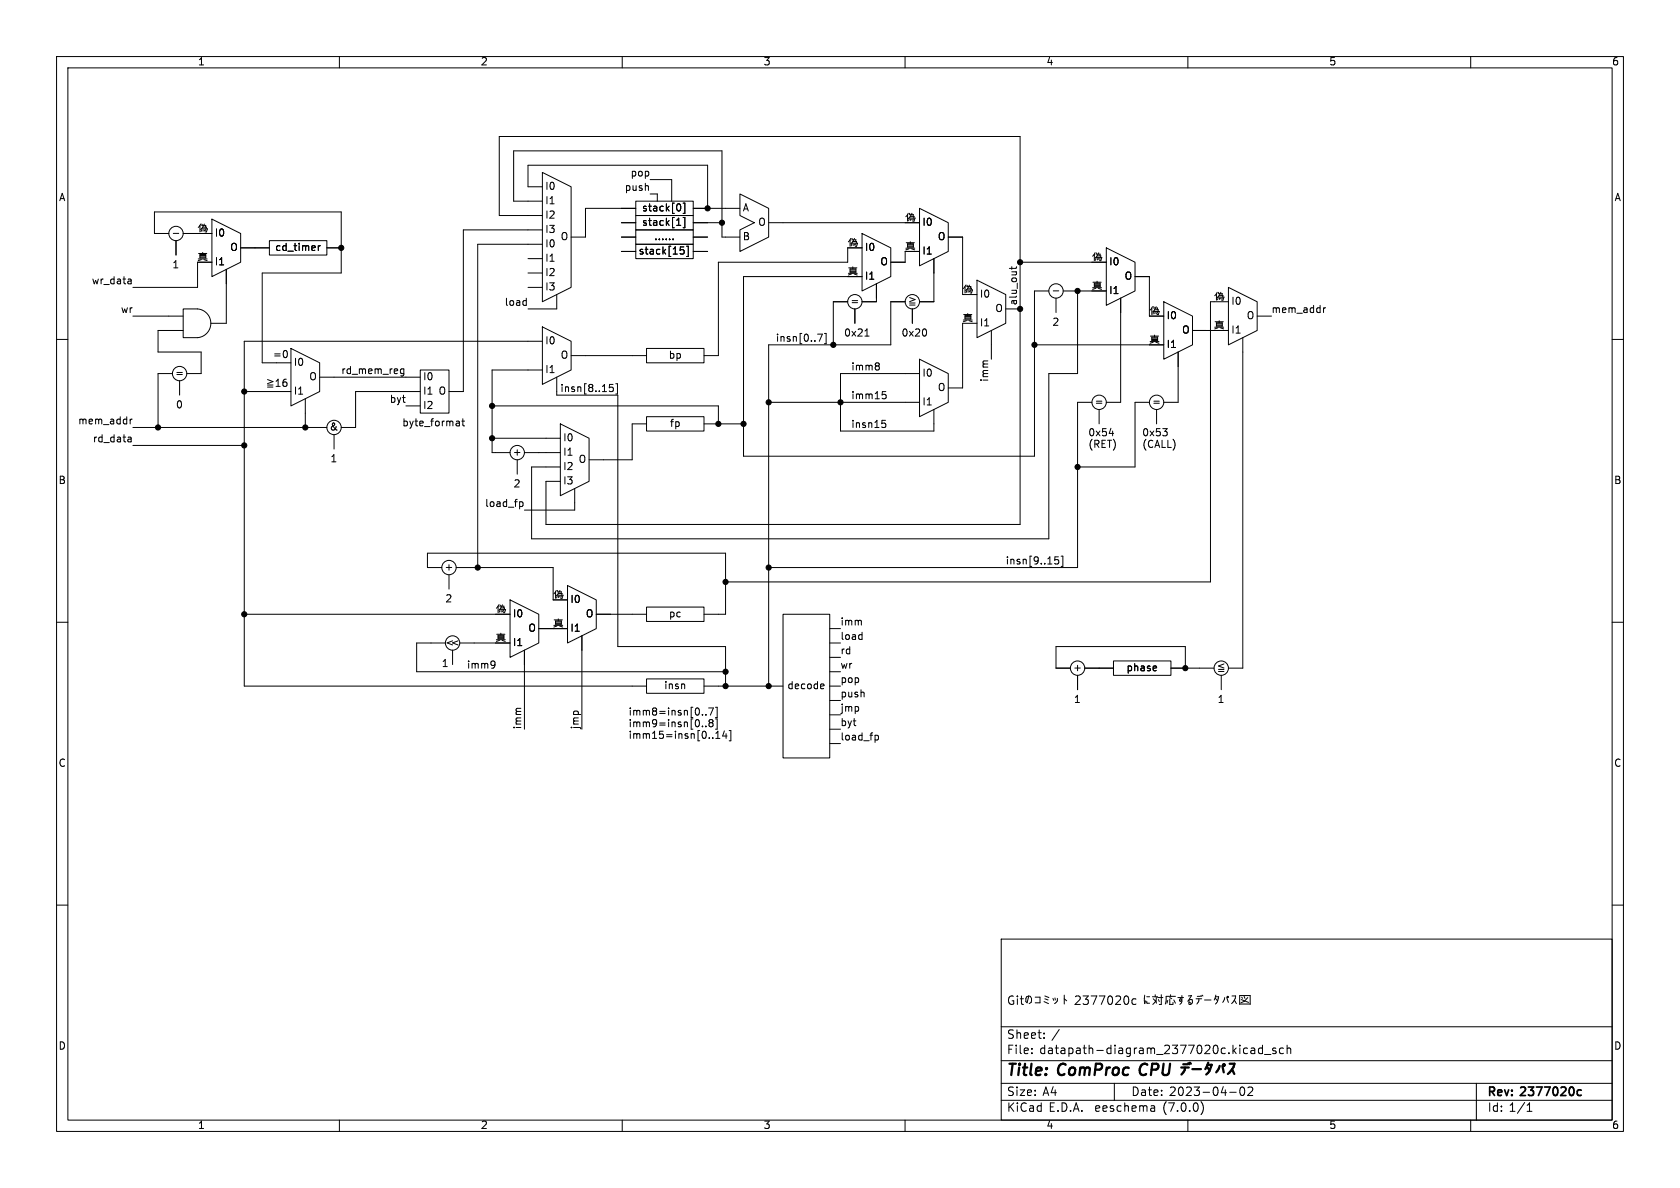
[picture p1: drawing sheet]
<svg xmlns="http://www.w3.org/2000/svg" width="297mm" height="210mm" viewBox="0 0 297 210" stroke-linecap="round" stroke-linejoin="round" font-family="sans-serif">
<g fill="none" stroke="#000" stroke-width=".18">
<path d="M10 10h277v190h-277zM12 12h273v186h-273zM60 10v2M110 10v2M160 10v2M210 10v2M260 10v2M37.5 38.7l5 2.6v5.1l-5 2.5zM95.9 30.5l5.1 2.5v17.8l-5.1 2.5zM95.9 35.6h-5.1v-8.9h36.8v15.2h3.2M95.9 33h-2.6v-3.8h31.8v7.6M95.9 38.1h-7.6v-14h92v68.6h-83.8v-7.6h2.6"/>
<path d="M109.9 39.4h2.5M112.4 38.1h10.2v2.5h-10.2zM112.4 35.6h10.2v2.5h-10.2zM112.4 36.8h-8.9v5.1h-2.5M114.9 31.8h3.8v3.8M114.9 34.3h1.3v1.3M119.6 39.8h.7M120 36a.79 .79 0 0 1 0 1.3M120.8 38.4h.3v1.9h-.3M120.8 35.9h.3v1.8h-.3M122.6 36.8h8.2M122.6 39.4h5"/>
<path d="M130.8 34.3l5.1 2.5v5.1l-5.1 2.6v-3.9l2.5-1.2-2.5-1.3zM135.9 39.4h24.1M162.6 36.8l5 2.6v5.1l-5 2.5zM10 60h2M22.8 49.3h.2l.2 .2v.7M23.2 50.1l-.4 .1M23.2 49.6l-.4 .1M23.5 55.9h8.9M29.8 41.3h-2.5v-3.8h33v10.8h-13.9v15.8h5M30.6 41.3h1M31.1 42.5v2.6M32.4 54.6h2.5a2.55 2.55 0 0 1 2.4 2.6 2.55 2.55 0 0 1-2.4 2.5h-2.5z"/>
<path d="M32.4 41.3h2.5M32.4 58.4h-4.5v3.8h7.7v3.8h-2.6M35 45.8h1.6M35.1 44.8h1.5M35.3 45.2h1.1M35.3 45.4h1.1M35.3 45h1.1v.6h-1.1zM35.6 45.9l-.6 .2M35.8 44.6v.4M36.1 45.9l.5 .2M37.5 46.4h-2.6v4.4h-11.4M40 47.6v9.6h-2.7"/>
<path d="M42.5 43.8h5.1M47.6 42.5h10.2v2.6h-10.2zM56.3 43.4v.9M56.6 43.4l-.3 .3M57.8 43.8h2.5M92.9 53.1l.1 .1M93 52.7v1.3M93 53.9l-.1 .1M93.3 45.7h2.6M93.3 48.3h2.6M93.3 50.8h2.6M95.9 57.8l5.1 2.5v5.1l-5.1 2.5z"/>
<path d="M95.9 43.2h-11.4v57.1M95.9 40.6h-14v28.6h-2.5M98.4 52.1v2.5h-5.1M109.9 44.5h2.5M109.9 41.9h2.5M112.4 43.2h10.2v2.5h-10.2zM112.4 40.6h10.2v2.6h-10.2zM120.4 44.1h.3l.3 .3-.1 .4-.5 .1M121.4 43.5h.3v1.8h-.3M122.6 44.5h2.5M122.6 41.9h2.5M144.5 59.1h.9l-.6 1.2"/>
<path d="M145.7 58.9h.3v1.9h-.3M149.9 53.3h-2.6v7.7M149.9 43.8v2.6h-22.9v16.5h-2.5M150 48.3h1.6M150 47.3h1.5M150.3 47.7h1M150.3 48h1M150.3 47.5h1v.6h-1zM150.5 48.4l-.5 .2M150.8 47.2v.3M151 48.4l.6 .2M151.1 54.6v2.6"/>
<path d="M152.4 41.3l5.1 2.5v5.1l-5.1 2.5zM152.4 48.9h-21v31.7h51.5v-29.2h2.5M152.9 59.4h.7M154.9 50.2v3.1h-2.5M160 53.3h-2.5v7.7h-21.6v60.3M160.1 43.9h1.6M160.2 42.9h1.5M160.4 43.3h1.1M160.4 43.5h1.1M160.4 43.1h1.1v.6h-1.1zM160.7 44l-.6 .2M160.9 42.7v.4"/>
<path d="M161.2 44l.5 .2M161.3 54.6v2.6M162.6 44.5h-2.6v1.9h-2.5M163.7 58.4v.8M165.1 45.7v7.6h-2.5M167.6 41.9h2.6v10.2M170.3 56.6h1.6M170.4 55.6h1.4M170.6 56h1M170.6 56.2h1M170.6 55.8h1v.6h-1zM170.8 56.7l-.5 .2"/>
<path d="M171.1 55.4v.4M171.3 56.7l.6 .2M172.7 49.5l5.1 2.6v5.1l-5.1 2.5zM172.7 57.2h-2.5v11.4h-2.6M175.3 58.4v5.1M177.8 54.6h2.5M178.9 47.1v.5M179.7 47.1l-.2 .3h-1.1M180.3 46.4h12.7M186.2 51.4h1M186.7 52.7v2.5M188 51.4h7.6"/>
<path d="M190.5 51.4v14.6h-5.1v29.3h-91.4v-12.7h5.1M193.2 50.9h1.5M193.2 49.9h1.5M193.5 50.3h1M193.5 50.5h1M193.5 50.1h1v.6h-1zM193.7 51l-.5 .2M193.9 49.7v.4M194.2 51l.5 .2M195.6 43.8l5.1 2.6v5l-5.1 2.6zM198.1 52.7v18.4h-2.5M200.7 48.9h2.5v7"/>
<path d="M203.4 59.4h1.4M203.6 59.8h1.1M203.6 59.6h1.1v.6h-1.1zM204.1 59.2v.4M205.7 53.3l5.1 2.6v5.1l-5.1 2.5zM210.8 58.4h6.4M214.6 53.3h-.6v49.6h-85.7M214.8 57.8h1.5M214.8 56.9h1.5M215.1 57.2h1M215.1 57.5h1M215.1 57.1h1v.6h-1z"/>
<path d="M215.3 58l-.5 .1M215.5 56.7v.4M215.8 58l.5 .1M217.2 50.8l5 2.5v5.1l-5 2.6zM219.7 59.7v58.4h-2.5M222.2 55.9h2.6M234 54.4v.9M234.3 54.4l-.3 .2M285 60h2M22.8 77.3h.2l.2 .1v.7M23 74.1v.8M23.2 78.1h-.4"/>
<path d="M23.2 77.6h-.4M23.4 74.1l-.4 .2M23.5 75.6h34.3M23.5 78.7h19.7M30.5 66h-2.6v9.6M31.7 67.3v2.6M43.2 69.2h8.2M47.3 68.4h1M47.3 68.1h1M47.3 67.1l1 .4-1 .3M48.8 68.3h.7M48.8 67.4l.4-.4v1.3"/>
<path d="M50.6 67l-.3 .1a.86 .86 0 0 0 0 1.2l.4-.1v-.4l-.2-.3h-.2l-.3 .3M51.4 61.6l5.1 2.5v5.1l-5.1 2.6zM54 70.5v5.1M56.5 66.7h17.8M59.1 76.8v2.6M70.8 65.9l.2 .1h.4M71.4 65.2v1l-.2 .3-.4-.1M71.4 65.3l-.4-.1-.2 .1M71.8 71.8h2.5M74.3 65.4h5.1v7.6h-5.1zM74.3 69.2h-11.4v6.4h-2.6M81 74.4l.2 .2v.7"/>
<path d="M81.2 75.2l-.4 .1M81.2 74.7l-.4 .1M81.6 74.4h.5M81.8 74v1.1l.3 .2M87 71.8h40v3.1M87 77.5h12.1M95.9 60.3h-52.7v61h71.1M95.9 65.4h-8.9v14.6h3.2M98.4 66.7v3.2h10.8v44.4h19.1v7M99.1 74.9l5 2.6v7.6l-5 2.5zM101 62.9h13.3M108.4 68h-.6l-.1 .6 .2-.2 .4 .1 .1 .2v.4l-.2 .1-.5-.1"/>
<path d="M108.9 67.8h.3v1.8h-.3M114.3 73.7h10.2v2.5h-10.2zM114.3 61.6h10.2v2.5h-10.2zM114.3 74.9h-2.5v6.4h-7.7M124.5 74.9h6.9M135.9 71.1h26.7M155.3 64.2l.2 .2-.2 .2M155.3 64.7l.2 .2-.2 .5M155.9 74.3h.6M156 69.2h.6M156.1 74.8h.3l.2 .2-.1 .5-.4 .1M156.1 69.7h.3l.3 .3-.1 .4-.5 .1"/>
<path d="M162.6 63.5l5 2.5v5.1l-5 2.6zM162.6 66h-14v10.2h16.5v-3.8M182.9 61h22.8M193 71.1h-2.5v29.2h-54.6M194.3 72.4v2.5M196.1 76.6h.8M203.2 71.1h-2.5v11.5h-10.2M203.3 60.4h1.6M203.6 60h1.1M203.9 60.5l-.6 .2M204.3 60.5l.6 .2M204.5 72.4v2.5"/>
<path d="M205.6 75.8h.7l-.4 .5M206.3 76.4v.5M208.3 62.2v8.9h-2.6M91.4 81.3v2.5M91.9 88.8l.3-.1 .3 .2-.2 .6h-.4M92.7 80h6.4M101.6 86.4v3.8h-8.9M187.1 98.4h-.6l-.1 .6 .2-.1 .5 .1 .1 .2-.1 .4-.2 .1-.5-.1M187.6 98.3h.3v1.8h-.3M10 110h2M43.2 108.6h44.4M78.1 100.3h-2.5v-2.5h52.7v10.8h-3.8"/>
<path d="M78.7 113.7h-5v5h54.6M79.4 101.6v2.5M80 114.9v2.6M80.6 100.3h17.2v5.7M81.3 113.7h8.9M87.4 116.9v.1a1.07 1.07 0 0 1-.1 1M87.5 117.4l-.1 .2M87.8 113.1h1.5M87.8 112.1h1.5M88.1 112.5h1M88.1 112.7h1M88.1 112.3h1v.6h-1z"/>
<path d="M88.3 113.2l-.5 .2M88.5 111.9v.4M88.8 113.2l.5 .2M90.2 106l5 2.6v5.1l-5 2.5zM92.7 114.9v14M95.2 111.1h5.1M97.9 110.5h1.6M98 109.6h1.4M98.2 109.9h1M98.2 110.2h1M98.2 109.8h1v.6h-1zM98.5 110.7l-.6 .1"/>
<path d="M98.7 109.4v.4M98.9 110.7l.6 .1M100.3 103.5l5.1 2.5v5.1l-5.1 2.6zM102.9 112.4v16.5M105.4 108.6h8.9M114.3 107.3h10.2v2.6h-10.2zM138.4 108.6h8.3v25.4h-8.3zM146.7 113.7h1.9M146.7 111.1h1.9M146.7 118.7h1.9M146.7 116.2h1.9M189.2 118.1h-2.5v-3.8h22.8v3.8"/>
<path d="M190.5 119.4v2.5M191.8 118.1h5M196.8 116.8h10.2v2.6h-10.2zM204.4 117.8l.1 .2-.6 .2M207 118.1h7.6M215.9 119.4v2.5M285 110h2M114.3 120h10.2v2.6h-10.2zM124.2 126.3v.1M124.2 128.4v.1M124.5 121.3h13.9M124.8 126.3v.1"/>
<path d="M124.8 128.4v.1M125.3 125.1h.8l-.5 1.3M125.6 127.8l-.3 .2 .1 .4 .2 .1 .3-.1 .2-.2-.1-.3-.2-.1M125.6 127.8l-.3-.3 .3-.3 .3 .1 .2 .1-.3 .4M125.6 127.8h.2M126.5 125h.3v1.8h-.3M126.5 127.1h.3v1.8h-.3M126.5 130.5h.8M126.5 129.6l.4-.3v1.2M128.1 129.2l-.3 .9h.7M128.4 129.7v.8M128.9 129.1h.3v1.9h-.3"/>
<path d="M145.2 120.9l.4 .1 .1 .2-.6 .1M145.6 121.7l-.4 .1M146.7 121.3h1.9M146.7 126.4h1.9M146.7 128.9h1.9M146.7 131.4h1.9M146.7 123.8h1.9M154.8 130h.4l.1 .2-.1 .5-.4 .1M10 160h2M285 160h2M177 166h108v32h-108zM179.1 176.1a.74 .74 0 0 0-.9 .6 .74 .74 0 0 0 .6 .9l.4-.2v-.5h-.3"/>
<path d="M179.9 176.1v.1M179.9 176.6v1M180.4 176.6h.5M180.6 176.1v1.2l.3 .3M181.9 176.1l-.3 1.2-.2-.2v-.6l.1-.3 .4-.1h.2a.79 .79 0 0 1-.2 1.3M183 176.3h.9v1h-.9M184.6 177.1l.8 .3M184.7 176.1l.7 .2M184.7 176.6l.6 .2M186.1 176.5l.2 .3M186.5 176.4l.1 .4M186.9 176.5a.77 .77 0 0 1-.5 .9"/>
<path d="M188.1 175.9v1.6M188.1 176.6l.5 .3M200.8 176.6h-.4l-.3 .2v.5l.2 .2h.5M60 198v2M110 198v2M160 198v2M177 194.5h108M177 191.5h108M177 187.5h108M177 181.5h108M182.4 186.1v.2M182.4 185.3v.2"/>
<path d="M184.6 183.4v.2M184.6 182.6v.2M197 191.5v3M203.9 195.5l.2 .2v.8M204.1 196.4l-.5 .1M204.1 195.8l-.5 .1M210 198v2M212.4 194.8a1.74 1.74 0 0 1-.1 2.2M217.4 193.1h1.1M219.3 192.3a.81 .81 0 0 0 .4 1.4l.2-.2 .1-.4-.1-.8M221.2 185.3h.6v1M221.4 192.3v.5l-.9 .9h1"/>
<path d="M221.8 185.6l-.5 .1a.29 .29 0 0 0-.2 .3 .29 .29 0 0 0 .2 .3l.5-.1M223.2 185.3h-.4l-.3 .2v.5l.1 .2h.6M223.2 184.8v1.5M223.5 186.4h1.2M225.5 185.3h-.3l-.2 .2v.2l.5 .1v.4h-.5M226.9 185.3h-.4l-.3 .2v.5l.1 .2h.6M227.5 185.4l.3-.1h.3l.1 1M227.5 184.8v1.5M260 198v2M261 191.5v6.5M270 196.5h.8M270 195.4l.4-.4v1.5"/>
<circle cx="31.1" cy="41.3" r="1.27"/>
<circle cx="151.1" cy="53.3" r="1.27"/>
<circle cx="161.3" cy="53.3" r="1.27"/>
<circle cx="186.7" cy="51.4" r="1.27"/>
<circle cx="31.7" cy="66" r="1.27"/>
<circle cx="59.1" cy="75.6" r="1.27"/>
<circle cx="194.3" cy="71.1" r="1.27"/>
<circle cx="204.5" cy="71.1" r="1.27"/>
<circle cx="91.4" cy="80" r="1.27"/>
<circle cx="79.4" cy="100.3" r="1.27"/>
<circle cx="80" cy="113.7" r="1.27"/>
<circle cx="190.5" cy="118.1" r="1.27"/>
<circle cx="215.9" cy="118.1" r="1.27"/>
</g>
<path d="M278.9 193.5l.2 .2 .4-.1M279.5 192.7h-.4l-.2 .1" fill="none" stroke="#000" stroke-width=".3"/>
<path d="M201.5 188.9v.7" fill="none" stroke="#000" stroke-width=".4"/>
<g fill="#000" stroke="#000" stroke-width=".18">
<circle cx="125.1" cy="36.8" r=".46"/>
<circle cx="127.6" cy="39.4" r=".46"/>
<circle cx="60.3" cy="43.8" r=".46"/>
<circle cx="180.3" cy="46.4" r=".46"/>
<circle cx="180.3" cy="54.6" r=".46"/>
<circle cx="190.5" cy="51.4" r=".46"/>
<circle cx="27.9" cy="75.6" r=".46"/>
<circle cx="43.2" cy="69.2" r=".46"/>
<circle cx="43.2" cy="78.7" r=".46"/>
<circle cx="54" cy="75.6" r=".46"/>
<circle cx="87" cy="71.8" r=".46"/>
<circle cx="87" cy="77.5" r=".46"/>
<circle cx="127" cy="74.9" r=".46"/>
<circle cx="131.4" cy="74.9" r=".46"/>
<circle cx="135.9" cy="71.1" r=".46"/>
<circle cx="147.3" cy="61" r=".46"/>
<circle cx="148.6" cy="71.1" r=".46"/>
<circle cx="182.9" cy="61" r=".46"/>
<circle cx="190.5" cy="82.6" r=".46"/>
<circle cx="43.2" cy="108.6" r=".46"/>
<circle cx="84.5" cy="100.3" r=".46"/>
<circle cx="128.3" cy="102.9" r=".46"/>
<circle cx="128.3" cy="118.7" r=".46"/>
<circle cx="135.9" cy="100.3" r=".46"/>
<circle cx="209.5" cy="118.1" r=".46"/>
<circle cx="128.3" cy="121.3" r=".46"/>
<circle cx="135.9" cy="121.3" r=".46"/>
</g>
<g font-size="2.8">
<text x="178" y="190.8">Title:</text>
<text x="187.1" y="190.8">ComProc</text>
<text x="202.2" y="190.8">CPU þÿ0Ç0ü0¿0Ñ0¹</text>
</g>
<g font-size="2.1">
<text x="189.9" y="177.9">2377020c</text>
<text x="202.2" y="177.9">þÿ0k[þ_Ü0Y0‹0Ç0ü0¿0Ñ0¹Vó</text>
<text x="178" y="183.9">Sheet:</text>
<text x="185.9" y="183.9">/</text>
<text x="178" y="186.6">File:</text>
<text x="183.8" y="186.6">datapath-diagram_2377020c.kicad_sch</text>
<text x="178" y="196.8">KiCad</text>
<text x="178" y="194">Size:</text>
<text x="184.3" y="194">A4</text>
<text x="185.4" y="196.8">E.D.A.</text>
<text x="193.7" y="196.8">eeschema</text>
<text x="200" y="194">Date:</text>
<text x="205.7" y="196.8">(7.0.0)</text>
<text x="206.7" y="194">2023-04-02</text>
<text x="263" y="194.2">Rev:</text>
<text x="263" y="196.8">Id: 1/1</text>
<text x="269" y="194.2">2377020c</text>
</g>
<g font-size="1.8">
<text x="35" y="11.8">1</text>
<text x="85" y="11.8">2</text>
<text x="135" y="11.8">3</text>
<text x="185" y="11.8">4</text>
<text x="235" y="11.8">5</text>
<text x="285" y="11.8">6</text>
<text x="10.4" y="35.8">A</text>
<text x="96.4" y="33.8">I0</text>
<text x="110.3" y="33.9">push</text>
<text x="111.4" y="31.4">pop</text>
<text x="285.4" y="35.8">A</text>
<text x="34.9" y="41.3">þÿP}</text>
<text x="96.4" y="36.4">I1</text>
<text x="96.4" y="38.9">I2</text>
<text x="96.4" y="41.5">I3</text>
<text x="113.5" y="40.2">stack[1]</text>
<text x="113.5" y="37.7">stack[0]</text>
<text x="131.3" y="37.7">A</text>
<text x="133.9" y="40.2">O</text>
<text x="160" y="39.4">þÿP}</text>
<text x="163.1" y="40.2">I0</text>
<text x="30.5" y="47.6">1</text>
<text x="38" y="42.1">I0</text>
<text x="38" y="47.2">I1</text>
<text x="40.6" y="44.6">O</text>
<text x="48.6" y="44.6">cd_timer</text>
<text x="96.4" y="44">I0</text>
<text x="96.4" y="46.5">I1</text>
<text x="99" y="42.7">O</text>
<text x="112.8" y="45.3">stack[15]</text>
<text x="115.6" y="42.7">þÿ &amp; &amp;</text>
<text x="131.3" y="42.7">B</text>
<text x="149.9" y="43.8">þÿP}</text>
<text x="152.9" y="44.6">I0</text>
<text x="155.5" y="47.2">O</text>
<text x="163.1" y="45.3">I1</text>
<text x="165.7" y="42.7">O</text>
<text x="193" y="46.4">þÿP}</text>
<text x="196.1" y="47.2">I0</text>
<text x="16.1" y="50.5">wr_data</text>
<text x="96.4" y="49.1">I2</text>
<text x="96.4" y="51.6">I3</text>
<text x="152.9" y="49.7">I1</text>
<text x="170.2" y="52.1">þÿP}</text>
<text x="173.2" y="52.9">I0</text>
<text x="180" y="54" transform="rotate(-90 180 54)">alu_out</text>
<text x="196.1" y="52.3">I1</text>
<text x="198.7" y="49.7">O</text>
<text x="214.6" y="53.3">þÿP}</text>
<text x="21.3" y="55.5">wr</text>
<text x="89.1" y="54.3">load</text>
<text x="149.2" y="59.7">0x21</text>
<text x="150.3" y="54.2">=</text>
<text x="159.4" y="59.7">0x20</text>
<text x="160.4" y="54.2">þÿ&quot;g</text>
<text x="173.2" y="58">I1</text>
<text x="175.8" y="55.4">O</text>
<text x="186.1" y="57.8">2</text>
<text x="203.2" y="55.9">þÿP}</text>
<text x="206.2" y="56.7">I0</text>
<text x="208.9" y="59.2">O</text>
<text x="217.7" y="54.2">I0</text>
<text x="217.7" y="59.2">I1</text>
<text x="220.3" y="56.7">O</text>
<text x="224.8" y="55.5">mem_addr</text>
<text x="48.3" y="63.5">=0</text>
<text x="51.9" y="65">I0</text>
<text x="96.4" y="61.2">I0</text>
<text x="99" y="63.7">O</text>
<text x="118.2" y="63.7">bp</text>
<text x="137.2" y="60.6">insn[0..7]</text>
<text x="150.5" y="65.7">imm8</text>
<text x="206.2" y="61.8">I1</text>
<text x="30.9" y="66.9">=</text>
<text x="51.9" y="70">I1</text>
<text x="54.5" y="67.5">O</text>
<text x="60.3" y="66.3">rd_mem_reg</text>
<text x="68.8" y="71.4">byt</text>
<text x="74.8" y="67.5">I0</text>
<text x="74.8" y="70">I1 O</text>
<text x="96.4" y="66.2">I1</text>
<text x="99.1" y="69.5">insn[8..15]</text>
<text x="150.5" y="70.8">imm15</text>
<text x="163.1" y="66.9">I0</text>
<text x="163.1" y="71.9">I1</text>
<text x="165.7" y="69.4">O</text>
<text x="174.9" y="67.6" transform="rotate(-90 174.9 67.6)">imm</text>
<text x="193.5" y="71.9">=</text>
<text x="203.6" y="71.9">=</text>
<text x="13.7" y="75.2">mem_addr</text>
<text x="31.1" y="72.4">0</text>
<text x="58.2" y="76.4">&amp;</text>
<text x="71.1" y="75.6">byte_format</text>
<text x="74.8" y="72.6">I2</text>
<text x="118.4" y="75.8">fp</text>
<text x="150.5" y="75.9">insn15</text>
<text x="192.4" y="77.3">0x54</text>
<text x="201.9" y="77.3">0x53</text>
<text x="16.3" y="78.4">rd_data</text>
<text x="58.4" y="81.9">1</text>
<text x="90.6" y="80.8">+</text>
<text x="99.6" y="78.3">I0</text>
<text x="99.6" y="80.8">I1</text>
<text x="99.6" y="83.4">I2</text>
<text x="102.2" y="82.1">O</text>
<text x="192.4" y="79.4">(RET)</text>
<text x="201.9" y="79.4">(CALL)</text>
<text x="10.3" y="85.8">B</text>
<text x="85.6" y="89.8">load_fp</text>
<text x="90.8" y="86.4">2</text>
<text x="99.6" y="85.9">I3</text>
<text x="285.3" y="85.8">B</text>
<text x="78.5" y="101.2">+</text>
<text x="177.8" y="100">insn[9..15]</text>
<text x="78.7" y="106.7">2</text>
<text x="97.8" y="106">þÿP}</text>
<text x="100.8" y="106.9">I0</text>
<text x="87.6" y="108.6">þÿP}</text>
<text x="90.7" y="109.4">I0</text>
<text x="93.3" y="112">O</text>
<text x="100.8" y="112">I1</text>
<text x="103.4" y="109.4">O</text>
<text x="118.2" y="109.4">pc</text>
<text x="148.6" y="110.8">imm</text>
<text x="148.6" y="113.3">load</text>
<text x="78.1" y="118.1">1</text>
<text x="78.7" y="114.5">þÿ&quot;j</text>
<text x="82.5" y="118.4">imm9</text>
<text x="90.7" y="114.5">I1</text>
<text x="148.6" y="115.9">rd</text>
<text x="148.6" y="118.4">wr</text>
<text x="189.7" y="118.9">+</text>
<text x="199.1" y="118.9">phase</text>
<text x="215.1" y="118.9">þÿ&quot;f</text>
<text x="117.4" y="122.1">insn</text>
<text x="139.1" y="122.1">decode</text>
<text x="148.6" y="123.5">push</text>
<text x="148.6" y="120.9">pop</text>
<text x="189.9" y="124.5">1</text>
<text x="215.3" y="124.5">1</text>
<text x="92.4" y="128.9" transform="rotate(-90 92.4 128.9)">imm</text>
<text x="102.5" y="128.9" transform="rotate(-90 102.5 128.9)">jmp</text>
<text x="111.1" y="126.7">imm8=insn[0..7]</text>
<text x="111.1" y="128.8">imm9=insn[0..8]</text>
<text x="111.1" y="130.8">imm15=insn[0..14]</text>
<text x="148.6" y="128.6">byt</text>
<text x="148.6" y="126">jmp</text>
<text x="148.6" y="131.1">load_fp</text>
<text x="10.3" y="135.8">C</text>
<text x="285.3" y="135.8">C</text>
<text x="10.3" y="185.8">D</text>
<text x="285.3" y="185.8">D</text>
<text x="35" y="199.8">1</text>
<text x="85" y="199.8">2</text>
<text x="135" y="199.8">3</text>
<text x="185" y="199.8">4</text>
<text x="235" y="199.8">5</text>
<text x="285" y="199.8">6</text>
</g>
</svg>
